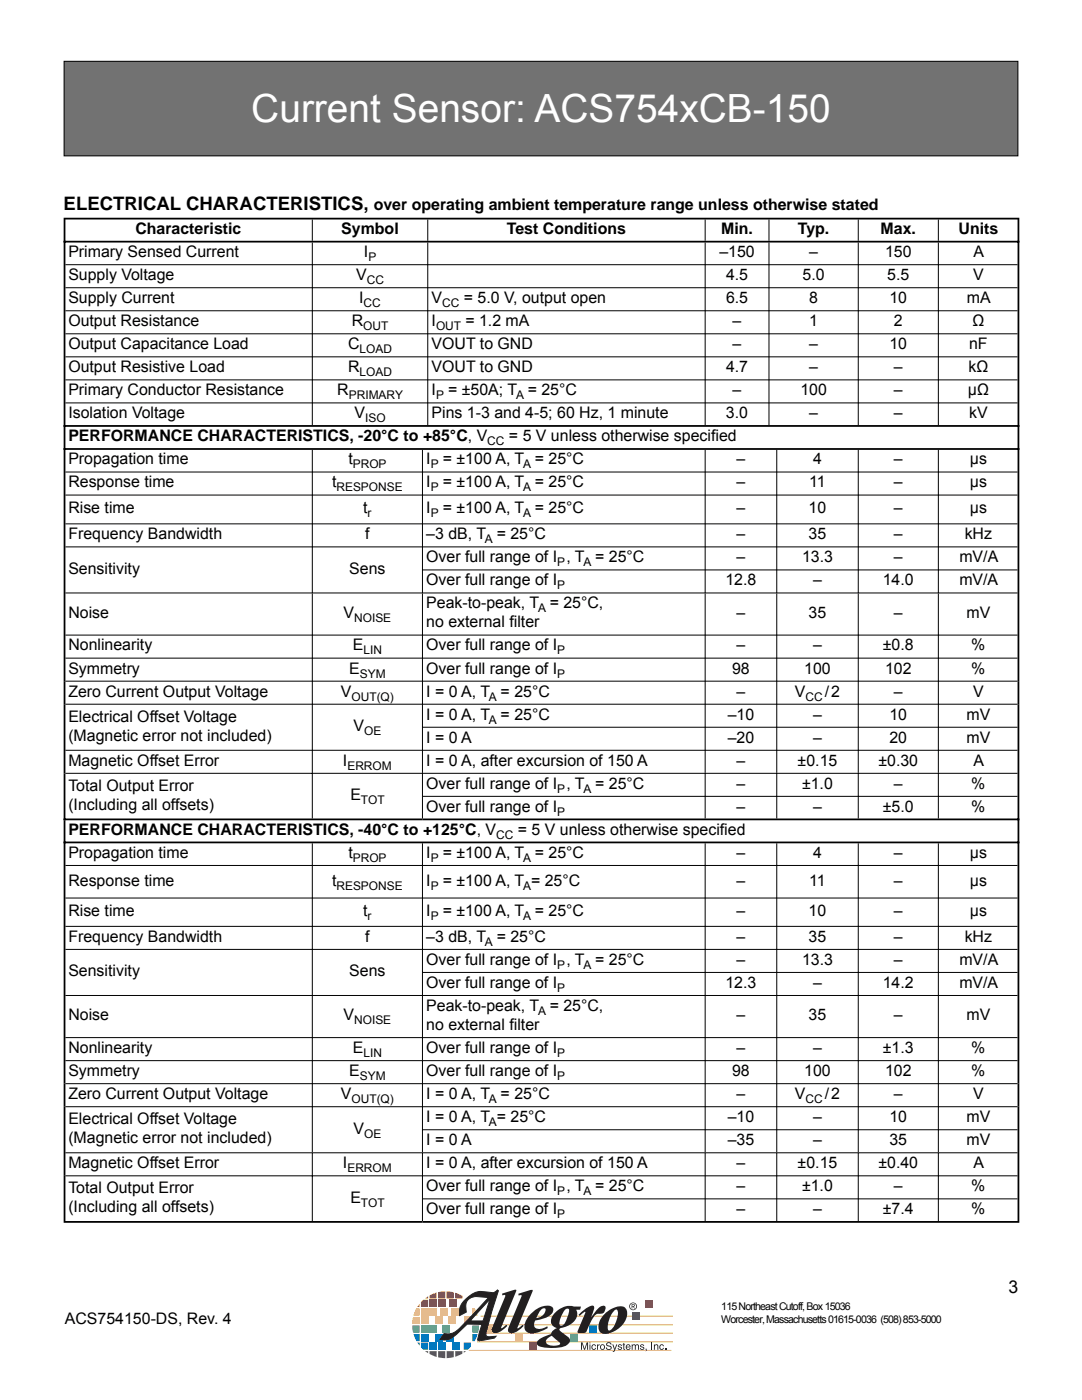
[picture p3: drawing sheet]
<svg xmlns="http://www.w3.org/2000/svg" width="216mm" height="279mm" viewBox="0 0 216 279" stroke-linecap="round" stroke-linejoin="round" font-family="sans-serif">
<path d="M93.5 269.5h40.5M95.2 267.8h39M95.9 266.1h38.3" fill="none" stroke="#f99d33" stroke-width=".2"/>
<path d="M92.5 269.6h.5l-.5 .4z" fill="#593b97"/>
<path d="M83.7 260.2v.6h-.4z" fill="#f15a30"/>
<path d="M83.1 261.1h.6v1.4h-1.2z" fill="#f99d33"/>
<path d="M82.4 262.8h1.3v1.4h-1.4z" fill="#fff200"/>
<path d="M82.3 264.5h1.4v1.5h-1.3z" fill="#36b556"/>
<path d="M82.5 266.2h1.2v1.5h-.6z" fill="#00a6be"/>
<path d="M83.3 267.9h.4v.6z" fill="#0077c0"/>
<path d="M84.8 259.1l.6-.4v.4z" fill="#ed1556"/>
<path d="M84 259.9l.5-.5h.9v1.4h-1.4z" fill="#f15a30"/>
<path d="M84 261.1h1.4v1.4h-1.4z" fill="#f99d33"/>
<path d="M84 262.8h1.4v1.4h-1.4z" fill="#fff200"/>
<path d="M84 264.5h1.4v1.5h-1.4z" fill="#36b556"/>
<path d="M84 266.2h1.4v1.5h-1.4z" fill="#00a6be"/>
<path d="M84 267.9h1.4v1.5h-.9l-.5-.5z" fill="#0077c0"/>
<path d="M84.8 269.6h.6v.5z" fill="#593b97"/>
<path d="M85.7 258.5l1.4-.5v1.1h-1.4z" fill="#ed1556"/>
<path d="M85.7 259.4h1.4v1.4h-1.4z" fill="#f15a30"/>
<path d="M85.7 261.1h1.4v1.4h-1.4z" fill="#f99d33"/>
<path d="M86.9 262.8h1.5v1.4h-1.5z" fill="#fff200"/>
<path d="M85.7 264.5h1.4v1.5h-1.4z" fill="#36b556"/>
<path d="M86.9 266.2h1.5v1.5h-1.5z" fill="#00a6be"/>
<path d="M85.7 267.9h1.4v1.5h-1.4z" fill="#0077c0"/>
<path d="M85.7 269.6h1.4v1.2l-1.4-.6z" fill="#593b97"/>
<path d="M87.4 257.9l1.4-.2v1.4h-1.4z" fill="#ed1556"/>
<path d="M87.4 259.4h1.4v1.4h-1.4z" fill="#f15a30"/>
<path d="M87.9 261.1h1.4v1.4h-1.4z" fill="#f99d33"/>
<path d="M89.5 262.8h1.4v1.4h-1.4z" fill="#fff200"/>
<path d="M88.4 264.5h1.4v1.5h-1.4z" fill="#36b556"/>
<path d="M89.2 266.2h1.4v1.5h-1.4z" fill="#00a6be"/>
<path d="M87.4 267.9h1.4v1.5h-1.4z" fill="#0077c0"/>
<path d="M87.4 269.6h1.4v1.5l-1.4-.2z" fill="#593b97"/>
<path d="M89.1 257.7l1.5 .2v1.2h-1.5z" fill="#ed1556"/>
<path d="M89.7 259.4h1.4v1.4h-1.4z" fill="#f15a30"/>
<path d="M92.7 262.8h1.4v1.4h-1.4z" fill="#fff200"/>
<path d="M90.2 267.9h1.4v1.5h-1.4z" fill="#0077c0"/>
<g fill="#593b97">
<path d="M89.1 269.6h1.5v1.2l-1.5 .3z"/>
<path d="M90.8 269.6h1.5v.5l-1.5 .7z"/>
</g>
<path d="M90 261.1h1.4v1.4h-1.4z" fill="#f99d33"/>
<path d="M92.5 267.9h1.5a1.38 1.38 0 0 1-.7 1.5h-.8z" fill="#0077c0"/>
<path d="M94.2 261.1h.5l.6 1.4h-1.1z" fill="#f99d33"/>
<path d="M94.2 264.5h1.4l-.2 1.5h-1.2z" fill="#36b556"/>
<path d="M94.2 266.2h1.1l-.6 1.5h-.5z" fill="#00a6be"/>
<path d="M90.8 258l1.5 .6v.5h-1.5z" fill="#ed1556"/>
<path d="M97.1 264.5h1.5v1.4h-1.5z" fill="#fff200"/>
<path d="M105.6 267.9h1.5v1.4h-1.5z" fill="#ed1556"/>
<path d="M113.9 266.2h1.4v1.5h-1.4z" fill="#36b556"/>
<path d="M117.6 264.5h1.4v1.4h-1.4z" fill="#00a6be"/>
<path d="M128.8 259.4h1.4v1.5h-1.4z" fill="#f15a30"/>
<path d="M102.8 266.2h1.4v1.5h-1.4z" fill="#f99d33"/>
<g fill="#231f20">
<path d="M115.9 267.9h.3l.4 1.3 .5-1.3h.2v1.5h-.1v-1.3l-.5 1.3h-.2l-.4-1.3v1.3h-.2z"/>
<path d="M118.2 268.4l.5-.1 .2 .4-.2-.2a.36 .36 0 0 0-.5 .3 .36 .36 0 0 0 .5 .4v-.2h.2v.2a.46 .46 0 0 1-.8-.1v-.5z"/>
<path d="M119.1 268.3h.2v.2l.4-.2v.2l-.4 .1v.8h-.2z"/>
<path d="M121.2 267.9l.6 .1 .2 .3-.5-.3-.4 .3 .8 .4a.54 .54 0 0 1-.2 .7 .54 .54 0 0 1-.8-.3v-.2h.2a.38 .38 0 0 0 .4 .3 .38 .38 0 0 0 .3-.3l-.8-.4v-.4z"/>
<path d="M122.2 268.3h.2l.3 .9 .3-.9h.2l-.3 .8a.65 .65 0 0 1-.6 .7v-.2h.2l.1-.2z"/>
<path d="M123.3 268.4l.4-.1 .4 .2v.1h-.2l-.2-.2-.2 .2 .6 .3-.2 .5-.5-.1-.1-.1-.1-.2 .5 .3 .3-.2-.7-.3z"/>
<path d="M124.4 268h.2v.3h.1v.2h-.1v.7l.1 .2-.3-.1v-.8h-.2z"/>
<path d="M126 268.3h.2v.2l.3-.2 .3 .2a.37 .37 0 0 1 .6-.1l.1 1h-.2v-.7l-.2-.3-.2 .2v.8h-.2v-.8l-.2-.2-.2 .2-.1 .8h-.2z"/>
<path d="M127.8 268.4l.3-.1 .4 .2v.1h-.1l-.3-.2-.2 .2 .6 .3-.1 .5-.6-.1-.1-.1v-.2l.4 .3 .3-.2-.6-.3z"/>
<path d="M128.8 269.2h.2v.4l-.2 .1 .1-.3z"/>
<path d="M130 267.9h.2v1.5h-.2z"/>
<path d="M130.5 268.3h.2v.2a.4 .4 0 0 1 .6-.1l.1 1h-.2v-.8l-.3-.2-.2 .2v.8h-.2z"/>
<path d="M131.8 268.4l.5-.1 .2 .4-.3-.2a.36 .36 0 0 0-.5 .3 .36 .36 0 0 0 .5 .4l.1-.2h.2l-.1 .2a.46 .46 0 0 1-.8-.1v-.5z"/>
<path d="M132.7 269.2h.2v.2h-.2z"/>
<path d="M117.6 268.3v1.1h.2v-1.1zM117.6 267.9v.2h.2v-.2z"/>
<path d="M119.7 268.8a.55 .55 0 0 0 1.1 0 .55 .55 0 0 0-1.1 0zM120 268.5a.36 .36 0 0 1 .5 .3 .36 .36 0 0 1-.5 .4l-.1-.4z"/>
<path d="M125.1 268.4a.56 .56 0 0 0-.2 .7 .56 .56 0 0 0 .7 .2l.2-.3-.4 .3-.2-.1-.2-.3h.8v-.3l-.2-.2zM125.2 268.5h.3l.1 .3h-.6z"/>
</g>
<path d="M95.9 262.7h38.3M96.1 264.4h38.1" fill="none" stroke="#f99d33" stroke-width=".2"/>
<g fill="#231f20">
<path d="M100.2 258.2l2.4-.8h.4v.1l-3 7.5h.3l.8-.6 .1 .2-1.2 1a1.19 1.19 0 0 1-1.9 .1v-.5l2.7-6.4v-.3h-.6z"/>
<path d="M103.4 258.2l2.6-.8 .3 .1-3.1 7.6 .3-.1 .8-.6 .2 .2-1.5 1.2a1.16 1.16 0 0 1-1.6 0l.1-.8 2.6-6.3-.1-.3-.5 .1z"/>
<path d="M105.9 262.2a3.9 3.9 0 0 1 4.2-1.4 1.11 1.11 0 0 1-.4 1.8l-1.1 .5-1.8 .4 .2-.4a1.75 1.75 0 0 0 1.8-2 1.43 1.43 0 0 0-1.5 1.2 3.7 3.7 0 0 0-.7 2.4 1.76 1.76 0 0 0 2.5 .1l.1-.1 .1 .3a6.1 6.1 0 0 1-3.6 1.1 1.41 1.41 0 0 1-.9-2.1l.4-.9z"/>
<path d="M115.4 262.4a4.4 4.4 0 0 1 3-1.8l.2 .6-.7 1.7a5 5 0 0 1 2.5-2.3h.2a1.1 1.1 0 0 1-.1 1.3 1.1 1.1 0 0 1-1.2 .3 3.6 3.6 0 0 0-1.7 2.2l-.2 .5a1.38 1.38 0 0 1-2.2 1l1.6-4.1h-.2l-.9 .8z"/>
<path d="M120.6 262.3l.9-.8 1.3-.6 .1 .4a4.4 4.4 0 0 0-1.5 4.2 1.82 1.82 0 0 0 1.4-1.5l.4-1.2a.97 .97 0 0 0-.3-1.5l-.1-.4a1.51 1.51 0 0 1 2.4 1.2 4.7 4.7 0 0 1-5 4 1.73 1.73 0 0 1-.6-2.3z"/>
<path d="M110.6 262.1l.8-.7 1.1-.6 .4-.1 .1 .5a4.6 4.6 0 0 0-1.3 3.2l.1 .1a.91 .91 0 0 0 1.1-.8l.7-2.1-.1-.4h-.5l-.1-.5 .8-.1 2.2 .2-.1 .6h-.8a2.26 2.26 0 0 1-1.4 3l-2 .8 .2 .4 1.9 1.6a1.59 1.59 0 0 1-1.7 1.7 8.8 8.8 0 0 1-4.7-.4l-.1-.1a1.38 1.38 0 0 1 1.2-1.6l1.6-.6 .1 .4-.3 .2a1.13 1.13 0 0 0-.8 1.2 2.32 2.32 0 0 0 2.8 .2 1 1 0 0 0-.8-.8l-.3-.3a.94 .94 0 0 1-.4-1.5l.8-.6a1.5 1.5 0 0 1-.8-2.5z"/>
</g>
<path d="M97.7 259.3l-1.3 4.3h-2.6zM92.6 259.6a3.3 3.3 0 0 0-.9 3l1.3-.7a2.21 2.21 0 0 1 1.6-3.1l2.9 .2-3.1 3.3-3.4 3.4a2.84 2.84 0 0 1-2.4 .4l-.8 1.2a3.3 3.3 0 0 0 3.4-1.1l2-1.9h3l-.8 2.5v.7l.5 .1 2.8-.6 .3-.3h-1.7l-.3-.3 1.1-4.7 1.4-4.1-.2-.2-1 .6-1.3-.2a4.4 4.4 0 0 0-4.4 1.8z" fill-rule="evenodd" fill="#231f20"/>
<path d="M92.6 259.6a4.7 4.7 0 0 1 4.4-1.8l1.3 .2 1-.6 .2 .2-1.4 4.1-1.1 4.7 .3 .3h1.7l-.3 .3-2.8 .6-.5-.1v-.7l.8-2.5h-3l-2 1.9a3.3 3.3 0 0 1-3.4 1.1l.8-1.2a3.1 3.1 0 0 0 3.2-1.1l5.7-6-2.4-.2a2.01 2.01 0 0 0-2.1 2.7v.4l-1.3 .7a3.3 3.3 0 0 1 .9-3zM97.7 259.3l-1.3 4.3h-2.6z" fill="none" stroke="#231f20" stroke-width=".2"/>
<path d="M126.2 262h1.5v1.4h-1.5z" fill="#593b97"/>
<path d="M125.6 260.7a.77 .77 0 0 0 1.5 0 .77 .77 0 0 0-1.5 0zM125.7 260.7a.65 .65 0 0 1 1.3 0 .65 .65 0 0 1-1.3 0zM126 260.3v.9h.2v-.4l.5 .4-.2-.4 .1-.1v-.3zM126.2 260.4h.3v.2l-.3 .1z" fill-rule="evenodd" fill="#231f20"/>
<path d="M12.8 12.2h190.3v18.9h-190.3z" fill="#727272"/>
<g fill="none" stroke="#000" stroke-width=".2">
<path d="M12.8 12.2h190.3v18.9h-190.3zM13.1 52.8h189.9M13.1 57.4h189.9M62.3 43.8v4.3M62.3 48.4v4.3M62.3 52.9v4.4M62.3 57.5v4.4M85.4 43.8v4.3M85.4 48.4v4.3M85.4 52.9v4.4M85.4 57.5v4.4M140.7 43.8v4.3"/>
<path d="M140.7 48.4v4.3M140.7 52.9v4.4M140.7 57.5v4.4M153.4 43.8v4.3M153.4 48.4v4.3M153.4 52.9v4.4M153.4 57.5v4.4M171.3 43.8v4.3M171.3 48.4v4.3M171.3 52.9v4.4M171.3 57.5v4.4M187.2 43.8v4.3"/>
<path d="M187.2 48.4v4.3M187.2 52.9v4.4M187.2 57.5v4.4M13.1 62h189.9M13.1 66.6h189.9M13.1 71.2h189.9M13.1 75.8h189.9M62.3 62.1v4.4M62.3 66.7v4.4M62.3 71.3v4.4M62.3 75.9v4.4M85.4 62.1v4.4"/>
<path d="M85.4 66.7v4.4M85.4 71.3v4.4M85.4 75.9v4.4M140.7 62.1v4.4M140.7 66.7v4.4M140.7 71.3v4.4M140.7 75.9v4.4M153.4 62.1v4.4M153.4 66.7v4.4M153.4 71.3v4.4M153.4 75.9v4.4M171.3 62.1v4.4"/>
<path d="M171.3 66.7v4.4M171.3 71.3v4.4M171.3 75.9v4.4M187.2 62.1v4.4M187.2 66.7v4.4M187.2 71.3v4.4M187.2 75.9v4.4M13.1 80.4h189.9M13.1 94.2h189.9M13.1 98.8h189.9M62.3 80.5v4.3M62.3 89.8v4.3"/>
<path d="M62.3 94.3v4.4M62.3 98.9v5.6M84.3 89.8v4.3M84.3 94.3v4.4M84.3 98.9v5.6M85.4 80.5v4.3M140.7 80.5v4.3M140.7 89.8v4.3M140.7 94.3v4.4M140.7 98.9v5.6M153.4 80.5v4.3M155 89.8v4.3"/>
<path d="M155 94.3v4.4M155 98.9v5.6M171.3 80.5v4.3M171.3 89.8v4.3M171.3 94.3v4.4M171.3 98.9v5.6M187.2 80.5v4.3M187.2 89.8v4.3M187.2 94.3v4.4M187.2 98.9v5.6M13.1 104.5h189.9M13.1 109.1h189.9"/>
<path d="M13.1 118.3h189.9M62.3 104.6v4.5M62.3 109.2v9.1M62.3 118.4v8.3M84.2 113.7h118.8M84.3 104.6v4.5M84.3 109.2v9.1M84.3 118.4v8.3M140.7 104.6v4.5M140.7 109.2v4.5M140.7 113.8v4.5M140.7 118.4v8.3"/>
<path d="M155 104.6v4.5M155 109.2v4.5M155 113.8v4.5M155 118.4v8.3M171.3 104.6v4.5M171.3 109.2v4.5M171.3 113.8v4.5M171.3 118.4v8.3M187.2 104.6v4.5M187.2 109.2v4.5M187.2 113.8v4.5M187.2 118.4v8.3"/>
<path d="M13.1 126.7h189.9M13.1 131.3h189.9M13.1 135.9h189.9M62.3 126.8v4.5M62.3 131.4v4.5M62.3 136v4.5M84.3 126.8v4.5M84.3 131.4v4.5M84.3 136v4.5M140.7 126.8v4.5M140.7 131.4v4.5M140.7 136v4.5"/>
<path d="M155 126.8v4.5M155 131.4v4.5M155 136v4.5M171.3 126.8v4.5M171.3 131.4v4.5M171.3 136v4.5M187.2 126.8v4.5M187.2 131.4v4.5M187.2 136v4.5M13.1 140.5h189.9M13.1 149.7h189.9M13.1 154.3h71.2"/>
<path d="M62.3 140.6v9M62.3 149.8v13.6M84.2 154.3h118.8M84.2 145.1h118.8M84.3 140.6v9M84.3 149.8v4.4M84.3 154.4v9M84.3 158.9h118.7M140.7 140.6v4.4M140.7 145.2v4.4M140.7 149.8v4.4M140.7 154.4v4.4"/>
<path d="M140.7 159v4.4M155 140.6v4.4M155 145.2v4.4M155 149.8v4.4M155 154.4v4.4M155 159v4.4M171.3 140.6v4.4M171.3 145.2v4.4M171.3 149.8v4.4M171.3 154.4v4.4M171.3 159v4.4M187.2 140.6v4.4"/>
<path d="M187.2 145.2v4.4M187.2 149.8v4.4M187.2 154.4v4.4M187.2 159v4.4M13.1 172.7h189.9M13.1 179.2h189.9M62.3 168.3v4.3M62.3 172.8v6.3M62.3 179.3v5.5M84.3 168.3v4.3M84.3 172.8v6.3M84.3 179.3v5.5"/>
<path d="M140.7 168.3v4.3M140.7 172.8v6.3M140.7 179.3v5.5M155 168.3v4.3M155 172.8v6.3M155 179.3v5.5M171.3 168.3v4.3M171.3 172.8v6.3M171.3 179.3v5.5M187.2 168.3v4.3M187.2 172.8v6.3M187.2 179.3v5.5"/>
<path d="M13.1 184.9h189.9M13.1 189.5h189.9M13.1 198.7h189.9M62.3 185v4.4M62.3 189.6v9M62.3 198.8v8.2M84.2 194.1h118.8M84.3 185v4.4M84.3 189.6v9M84.3 198.8v8.2M140.7 185v4.4M140.7 189.6v4.4"/>
<path d="M140.7 194.2v4.4M140.7 198.8v8.2M155 185v4.4M155 189.6v4.4M155 194.2v4.4M155 198.8v8.2M171.3 185v4.4M171.3 189.6v4.4M171.3 194.2v4.4M171.3 198.8v8.2M187.2 185v4.4M187.2 189.6v4.4"/>
<path d="M187.2 194.2v4.4M187.2 198.8v8.2M13.1 207.1h189.9M13.1 211.7h189.9M13.1 216.3h189.9M62.3 207.2v4.4M62.3 211.8v4.4M62.3 216.4v4.4M84.3 207.2v4.4M84.3 211.8v4.4M84.3 216.4v4.4M140.7 207.2v4.4"/>
<path d="M140.7 211.8v4.4M140.7 216.4v4.4M155 207.2v4.4M155 211.8v4.4M155 216.4v4.4M171.3 207.2v4.4M171.3 211.8v4.4M171.3 216.4v4.4M187.2 207.2v4.4M187.2 211.8v4.4M187.2 216.4v4.4M13.1 230.1h189.9"/>
<path d="M13.1 220.9h189.9M13.1 234.7h71.2M62.3 221v9M62.3 230.2v13.5M84.2 234.7h118.8M84.2 225.5h118.8M84.3 221v9M84.3 230.2v4.4M84.3 234.7v9M84.3 239.3h118.7M140.7 221v4.4M140.7 225.6v4.4"/>
<path d="M140.7 230.2v4.4M140.7 234.8v4.4M140.7 239.3v4.4M155 221v4.4M155 225.6v4.4M155 230.2v4.4M155 234.8v4.4M155 239.3v4.4M171.3 221v4.4M171.3 225.6v4.4M171.3 230.2v4.4M171.3 234.8v4.4"/>
<path d="M171.3 239.3v4.4M187.2 221v4.4M187.2 225.6v4.4M187.2 230.2v4.4M187.2 234.8v4.4M187.2 239.3v4.4"/>
</g>
<path d="M12.7 43.6h190.7M12.7 48.2h190.7M12.9 43.8v199.9M203.2 43.8v199.9M12.7 85h190.7M12.7 89.6h190.7M12.7 163.5h190.7M12.7 168.1h190.7M12.7 243.9h190.7" fill="none" stroke="#000" stroke-width=".35"/>
<text font-size="7.8" fill="#fff" x="50.1" y="24.4">Current Sensor: ACS754xCB-150</text>
<text font-size="3.7" x="12.7" y="42">ELECTRICAL CHARACTERISTICS,</text>
<text font-size="3.5" x="201.2" y="258">3</text>
<g font-size="3.2">
<text x="74.6" y="42">over operating ambient temperature range unless otherwise stated</text>
<text x="27" y="46.7">Characteristic</text>
<text x="68.1" y="46.7">Symbol</text>
<text x="101.2" y="46.7">Test Conditions</text>
<text x="143.9" y="46.7">Min.</text>
<text x="159.2" y="46.7">Typ.</text>
<text x="175.7" y="46.7">Max.</text>
<text x="191.3" y="46.7">Units</text>
<text x="13.6" y="51.3">Primary Sensed Current</text>
<text x="72.6" y="51.3">I</text>
<text x="143.5" y="51.3">–150</text>
<text x="161.5" y="51.3">–</text>
<text x="176.6" y="51.3">150</text>
<text x="194.3" y="51.3">A</text>
<text x="13.6" y="55.9">Supply Voltage</text>
<text x="71.1" y="55.9">V</text>
<text x="144.9" y="55.9">4.5</text>
<text x="160.1" y="55.9">5.0</text>
<text x="177" y="55.9">5.5</text>
<text x="194.2" y="55.9">V</text>
<text x="13.6" y="60.5">Supply Current</text>
<text x="13.6" y="65.1">Output Resistance</text>
<text x="70.2" y="65.1">R</text>
<text x="71.7" y="60.5">I</text>
<text x="86.1" y="60.5">V</text>
<text x="86.1" y="65.1">I</text>
<text x="92.6" y="60.5">= 5.0 V, output open</text>
<text x="92.9" y="65.1">= 1.2 mA</text>
<text x="144.9" y="60.5">6.5</text>
<text x="146.2" y="65.1">–</text>
<text x="161.5" y="60.5">8</text>
<text x="161.5" y="65.1">1</text>
<text x="177.5" y="60.5">10</text>
<text x="178.4" y="65.1">2</text>
<text x="192.9" y="60.5">mA</text>
<text x="194" y="65.1">Ω</text>
<text x="13.6" y="69.7">Output Capacitance Load</text>
<text x="69.4" y="69.7">C</text>
<text x="86.1" y="69.7">VOUT to GND</text>
<text x="146.2" y="69.7">–</text>
<text x="161.5" y="69.7">–</text>
<text x="177.5" y="69.7">10</text>
<text x="193.4" y="69.7">nF</text>
<text x="13.6" y="74.3">Output Resistive Load</text>
<text x="69.4" y="74.3">R</text>
<text x="86.1" y="74.3">VOUT to GND</text>
<text x="144.9" y="74.3">4.7</text>
<text x="161.5" y="74.3">–</text>
<text x="178.4" y="74.3">–</text>
<text x="193.2" y="74.3">kΩ</text>
<text x="13.6" y="78.9">Primary Conductor Resistance</text>
<text x="13.6" y="83.5">Isolation Voltage</text>
<text x="67.3" y="78.9">R</text>
<text x="70.7" y="83.5">V</text>
<text x="86.1" y="78.9">I</text>
<text x="86.1" y="83.5">Pins 1-3 and 4-5; 60 Hz, 1 minute</text>
<text x="89.4" y="78.9">= ±50A; T = 25°C</text>
<text x="144.9" y="83.5">3.0</text>
<text x="146.2" y="78.9">–</text>
<text x="159.7" y="78.9">100</text>
<text x="161.5" y="83.5">–</text>
<text x="178.4" y="83.5">–</text>
<text x="178.4" y="78.9">–</text>
<text x="193.1" y="78.9">μΩ</text>
<text x="193.4" y="83.5">kV</text>
<text x="13.6" y="88.1">PERFORMANCE CHARACTERISTICS, -20°C to +85°C, V</text>
<text x="101.6" y="88.1">= 5 V unless otherwise specifed</text>
<text x="141.9" y="88.1">i</text>
<text x="13.6" y="92.7">Propagation time</text>
<text x="69.5" y="92.7">t</text>
<text x="85.1" y="92.7">I</text>
<text x="88.4" y="92.7">= ±100 A, T = 25°C</text>
<text x="147" y="92.7">–</text>
<text x="162.2" y="92.7">4</text>
<text x="178.4" y="92.7">–</text>
<text x="193.5" y="92.7">μs</text>
<text x="13.6" y="97.3">Response time</text>
<text x="66.2" y="97.3">t</text>
<text x="85.1" y="97.3">I</text>
<text x="88.4" y="97.3">= ±100 A, T = 25°C</text>
<text x="147" y="97.3">–</text>
<text x="161.5" y="97.3">11</text>
<text x="178.4" y="97.3">–</text>
<text x="193.5" y="97.3">μs</text>
<text x="13.6" y="102.4">Rise time</text>
<text x="13.6" y="107.6">Frequency Bandwidth</text>
<text x="72.5" y="102.4">t</text>
<text x="72.9" y="107.6">f</text>
<text x="85.1" y="107.6">–3 dB, T = 25°C</text>
<text x="85.1" y="102.4">I</text>
<text x="88.4" y="102.4">= ±100 A, T = 25°C</text>
<text x="147" y="102.4">–</text>
<text x="147" y="107.6">–</text>
<text x="161.4" y="102.4">10</text>
<text x="161.4" y="107.6">35</text>
<text x="178.4" y="102.4">–</text>
<text x="178.4" y="107.6">–</text>
<text x="192.5" y="107.6">kHz</text>
<text x="193.5" y="102.4">μs</text>
<text x="85.1" y="112.2">Over full range of I , T = 25°C</text>
<text x="147" y="112.2">–</text>
<text x="160" y="112.2">13.3</text>
<text x="178.4" y="112.2">–</text>
<text x="191.4" y="112.2">mV/A</text>
<text x="13.6" y="114.5">Sensitivity</text>
<text x="69.7" y="114.5">Sens</text>
<text x="85.1" y="116.8">Over full range of I</text>
<text x="144.8" y="116.8">12.8</text>
<text x="162.2" y="116.8">–</text>
<text x="176.2" y="116.8">14.0</text>
<text x="191.4" y="116.8">mV/A</text>
<text x="13.6" y="123.3">Noise</text>
<text x="68.5" y="123.3">V</text>
<text x="85.1" y="125.2">no external flter</text>
<text x="85.1" y="121.4">Peak-to-peak, T = 25°C,</text>
<text x="101.6" y="125.2">i</text>
<text x="147" y="123.3">–</text>
<text x="161.4" y="123.3">35</text>
<text x="178.4" y="123.3">–</text>
<text x="192.8" y="123.3">mV</text>
<text x="13.6" y="129.8">Nonlinearity</text>
<text x="70.4" y="129.8">E</text>
<text x="85.1" y="129.8">Over full range of I</text>
<text x="147" y="129.8">–</text>
<text x="162.2" y="129.8">–</text>
<text x="176.2" y="129.8">±0.8</text>
<text x="193.8" y="129.8">%</text>
<text x="13.6" y="134.4">Symmetry</text>
<text x="69.7" y="134.4">E</text>
<text x="85.1" y="134.4">Over full range of I</text>
<text x="146.1" y="134.4">98</text>
<text x="160.5" y="134.4">100</text>
<text x="176.6" y="134.4">102</text>
<text x="193.8" y="134.4">%</text>
<text x="13.6" y="139">Zero Current Output Voltage</text>
<text x="68" y="139">V</text>
<text x="85.1" y="139">I = 0 A, T = 25°C</text>
<text x="85.1" y="143.6">I = 0 A, T = 25°C</text>
<text x="145.2" y="143.6">–10</text>
<text x="147" y="139">–</text>
<text x="158.6" y="139">V</text>
<text x="162.2" y="143.6">–</text>
<text x="164.6" y="139">/ 2</text>
<text x="177.5" y="143.6">10</text>
<text x="178.4" y="139">–</text>
<text x="192.8" y="143.6">mV</text>
<text x="194.2" y="139">V</text>
<text x="13.6" y="147.8">(Magnetic error not included)</text>
<text x="13.6" y="144">Electrical Offset Voltage</text>
<text x="70.5" y="145.9">V</text>
<text x="85.1" y="148.2">I = 0 A</text>
<text x="145.2" y="148.2">–20</text>
<text x="162.2" y="148.2">–</text>
<text x="177.5" y="148.2">20</text>
<text x="192.8" y="148.2">mV</text>
<text x="13.6" y="152.8">Magnetic Offset Error</text>
<text x="68.4" y="152.8">I</text>
<text x="85.1" y="152.8">I = 0 A, after excursion of 150 A</text>
<text x="147" y="152.8">–</text>
<text x="159.2" y="152.8">±0.15</text>
<text x="175.3" y="152.8">±0.30</text>
<text x="194.3" y="152.8">A</text>
<text x="13.6" y="157.8">Total Output Error</text>
<text x="13.6" y="161.6">(Including all offsets)</text>
<text x="69.9" y="159.7">E</text>
<text x="85.1" y="157.4">Over full range of I , T = 25°C</text>
<text x="147" y="157.4">–</text>
<text x="160" y="157.4">±1.0</text>
<text x="178.4" y="157.4">–</text>
<text x="193.8" y="157.4">%</text>
<text x="13.6" y="166.6">PERFORMANCE CHARACTERISTICS, -40°C to +125°C, V</text>
<text x="85.1" y="162">Over full range of I</text>
<text x="103.3" y="166.6">= 5 V unless otherwise specifed</text>
<text x="143.7" y="166.6">i</text>
<text x="147" y="162">–</text>
<text x="162.2" y="162">–</text>
<text x="176.2" y="162">±5.0</text>
<text x="193.8" y="162">%</text>
<text x="13.6" y="171.2">Propagation time</text>
<text x="69.5" y="171.2">t</text>
<text x="85.1" y="171.2">I</text>
<text x="88.4" y="171.2">= ±100 A, T = 25°C</text>
<text x="147" y="171.2">–</text>
<text x="162.2" y="171.2">4</text>
<text x="178.4" y="171.2">–</text>
<text x="193.5" y="171.2">μs</text>
<text x="13.6" y="176.7">Response time</text>
<text x="66.2" y="176.7">t</text>
<text x="85.1" y="176.7">I</text>
<text x="88.4" y="176.7">= ±100 A, T = 25°C</text>
<text x="147" y="176.7">–</text>
<text x="161.5" y="176.7">11</text>
<text x="178.4" y="176.7">–</text>
<text x="193.5" y="176.7">μs</text>
<text x="13.6" y="182.8">Rise time</text>
<text x="72.5" y="182.8">t</text>
<text x="85.1" y="182.8">I</text>
<text x="88.4" y="182.8">= ±100 A, T = 25°C</text>
<text x="147" y="182.8">–</text>
<text x="161.4" y="182.8">10</text>
<text x="178.4" y="182.8">–</text>
<text x="193.5" y="182.8">μs</text>
<text x="13.6" y="188">Frequency Bandwidth</text>
<text x="72.9" y="188">f</text>
<text x="85.1" y="188">–3 dB, T = 25°C</text>
<text x="147" y="188">–</text>
<text x="161.4" y="188">35</text>
<text x="178.4" y="188">–</text>
<text x="192.5" y="188">kHz</text>
<text x="13.6" y="194.8">Sensitivity</text>
<text x="69.7" y="194.8">Sens</text>
<text x="85.1" y="192.5">Over full range of I , T = 25°C</text>
<text x="85.1" y="197.1">Over full range of I</text>
<text x="144.8" y="197.1">12.3</text>
<text x="147" y="192.5">–</text>
<text x="160" y="192.5">13.3</text>
<text x="162.2" y="197.1">–</text>
<text x="176.2" y="197.1">14.2</text>
<text x="178.4" y="192.5">–</text>
<text x="191.4" y="197.1">mV/A</text>
<text x="191.4" y="192.5">mV/A</text>
<text x="13.6" y="203.6">Noise</text>
<text x="68.5" y="203.6">V</text>
<text x="85.1" y="201.7">Peak-to-peak, T = 25°C,</text>
<text x="147" y="203.6">–</text>
<text x="161.4" y="203.6">35</text>
<text x="178.4" y="203.6">–</text>
<text x="192.8" y="203.6">mV</text>
<text x="85.1" y="205.6">no external flter</text>
<text x="101.6" y="205.6">i</text>
<text x="13.6" y="214.7">Symmetry</text>
<text x="13.6" y="210.2">Nonlinearity</text>
<text x="69.7" y="214.7">E</text>
<text x="70.4" y="210.2">E</text>
<text x="85.1" y="210.2">Over full range of I</text>
<text x="85.1" y="214.7">Over full range of I</text>
<text x="146.1" y="214.7">98</text>
<text x="147" y="210.2">–</text>
<text x="160.5" y="214.7">100</text>
<text x="162.2" y="210.2">–</text>
<text x="176.2" y="210.2">±1.3</text>
<text x="176.6" y="214.7">102</text>
<text x="193.8" y="214.7">%</text>
<text x="193.8" y="210.2">%</text>
<text x="13.6" y="219.3">Zero Current Output Voltage</text>
<text x="68" y="219.3">V</text>
<text x="85.1" y="219.3">I = 0 A, T = 25°C</text>
<text x="147" y="219.3">–</text>
<text x="158.6" y="219.3">V</text>
<text x="164.6" y="219.3">/ 2</text>
<text x="178.4" y="219.3">–</text>
<text x="194.2" y="219.3">V</text>
<text x="13.6" y="224.3">Electrical Offset Voltage</text>
<text x="70.5" y="226.2">V</text>
<text x="85.1" y="223.9">I = 0 A, T = 25°C</text>
<text x="145.2" y="223.9">–10</text>
<text x="162.2" y="223.9">–</text>
<text x="177.5" y="223.9">10</text>
<text x="192.8" y="223.9">mV</text>
<text x="13.6" y="228.1">(Magnetic error not included)</text>
<text x="13.6" y="233.1">Magnetic Offset Error</text>
<text x="68.4" y="233.1">I</text>
<text x="85.1" y="228.5">I = 0 A</text>
<text x="85.1" y="233.1">I = 0 A, after excursion of 150 A</text>
<text x="145.2" y="228.5">–35</text>
<text x="147" y="233.1">–</text>
<text x="159.2" y="233.1">±0.15</text>
<text x="162.2" y="228.5">–</text>
<text x="175.3" y="233.1">±0.40</text>
<text x="177.5" y="228.5">35</text>
<text x="192.8" y="228.5">mV</text>
<text x="194.3" y="233.1">A</text>
<text x="13.6" y="238.1">Total Output Error</text>
<text x="85.1" y="237.7">Over full range of I , T = 25°C</text>
<text x="147" y="237.7">–</text>
<text x="160" y="237.7">±1.0</text>
<text x="178.4" y="237.7">–</text>
<text x="193.8" y="237.7">%</text>
<text x="13.6" y="241.9">(Including all offsets)</text>
<text x="69.9" y="240">E</text>
<text x="85.1" y="242.3">Over full range of I</text>
<text x="147" y="242.3">–</text>
<text x="162.2" y="242.3">–</text>
<text x="176.2" y="242.3">±7.4</text>
<text x="193.8" y="242.3">%</text>
<text x="12.9" y="264.1">ACS754150-DS, Rev. 4</text>
</g>
<g font-size="2.4">
<text x="73.5" y="52.1">P</text>
<text x="73.2" y="56.7">CC</text>
<text x="72.5" y="65.9">OUT</text>
<text x="72.6" y="61.3">CC</text>
<text x="87" y="65.9">OUT</text>
<text x="88.2" y="61.3">CC</text>
<text x="71.7" y="70.5">LOAD</text>
<text x="71.7" y="75.1">LOAD</text>
<text x="69.6" y="79.7">PRIMARY</text>
<text x="87" y="79.7">P</text>
<text x="103" y="79.7">A</text>
<text x="72.8" y="84.3">ISO</text>
<text x="97.2" y="88.9">CC</text>
<text x="70.4" y="93.5">PROP</text>
<text x="85.9" y="93.5">P</text>
<text x="104.4" y="93.5">A</text>
<text x="67.1" y="98.1">RESPONSE</text>
<text x="85.9" y="98.1">P</text>
<text x="104.4" y="98.1">A</text>
<text x="73.4" y="103.2">r</text>
<text x="85.9" y="103.2">P</text>
<text x="104.4" y="103.2">A</text>
<text x="96.8" y="108.4">A</text>
<text x="111.2" y="113">P</text>
<text x="116.4" y="113">A</text>
<text x="111.2" y="117.6">P</text>
<text x="70.7" y="124.1">NOISE</text>
<text x="107.4" y="122.2">A</text>
<text x="72.5" y="130.6">LIN</text>
<text x="111.2" y="130.6">P</text>
<text x="71.8" y="135.2">SYM</text>
<text x="111.2" y="135.2">P</text>
<text x="70.1" y="139.8">OUT(Q)</text>
<text x="97.6" y="139.8">A</text>
<text x="160.7" y="139.8">CC</text>
<text x="72.6" y="146.7">OE</text>
<text x="97.6" y="144.4">A</text>
<text x="69.3" y="153.6">ERROM</text>
<text x="72" y="160.5">TOT</text>
<text x="111.2" y="158.2">P</text>
<text x="116.4" y="158.2">A</text>
<text x="99" y="167.4">CC</text>
<text x="111.2" y="162.8">P</text>
<text x="70.4" y="172">PROP</text>
<text x="85.9" y="172">P</text>
<text x="104.4" y="172">A</text>
<text x="67.1" y="177.5">RESPONSE</text>
<text x="85.9" y="177.5">P</text>
<text x="104.4" y="177.5">A</text>
<text x="73.4" y="183.6">r</text>
<text x="85.9" y="183.6">P</text>
<text x="104.4" y="183.6">A</text>
<text x="96.8" y="188.7">A</text>
<text x="111.2" y="193.3">P</text>
<text x="111.2" y="197.9">P</text>
<text x="116.4" y="193.3">A</text>
<text x="107.4" y="202.5">A</text>
<text x="70.7" y="204.4">NOISE</text>
<text x="71.8" y="215.5">SYM</text>
<text x="72.5" y="210.9">LIN</text>
<text x="111.2" y="210.9">P</text>
<text x="111.2" y="215.5">P</text>
<text x="70.1" y="220.1">OUT(Q)</text>
<text x="97.6" y="220.1">A</text>
<text x="160.7" y="220.1">CC</text>
<text x="72.6" y="227">OE</text>
<text x="97.6" y="224.7">A</text>
<text x="69.3" y="233.9">ERROM</text>
<text x="111.2" y="238.5">P</text>
<text x="116.4" y="238.5">A</text>
<text x="72" y="240.8">TOT</text>
<text x="111.2" y="243.1">P</text>
</g>
<g font-size="2.1">
<text x="143.9" y="261.5">115 Northeast Cutoff, Box 15036</text>
<text x="143.9" y="263.9">Worcester, Massachusetts 01615-0036 (508) 853-5000</text>
</g>
</svg>
